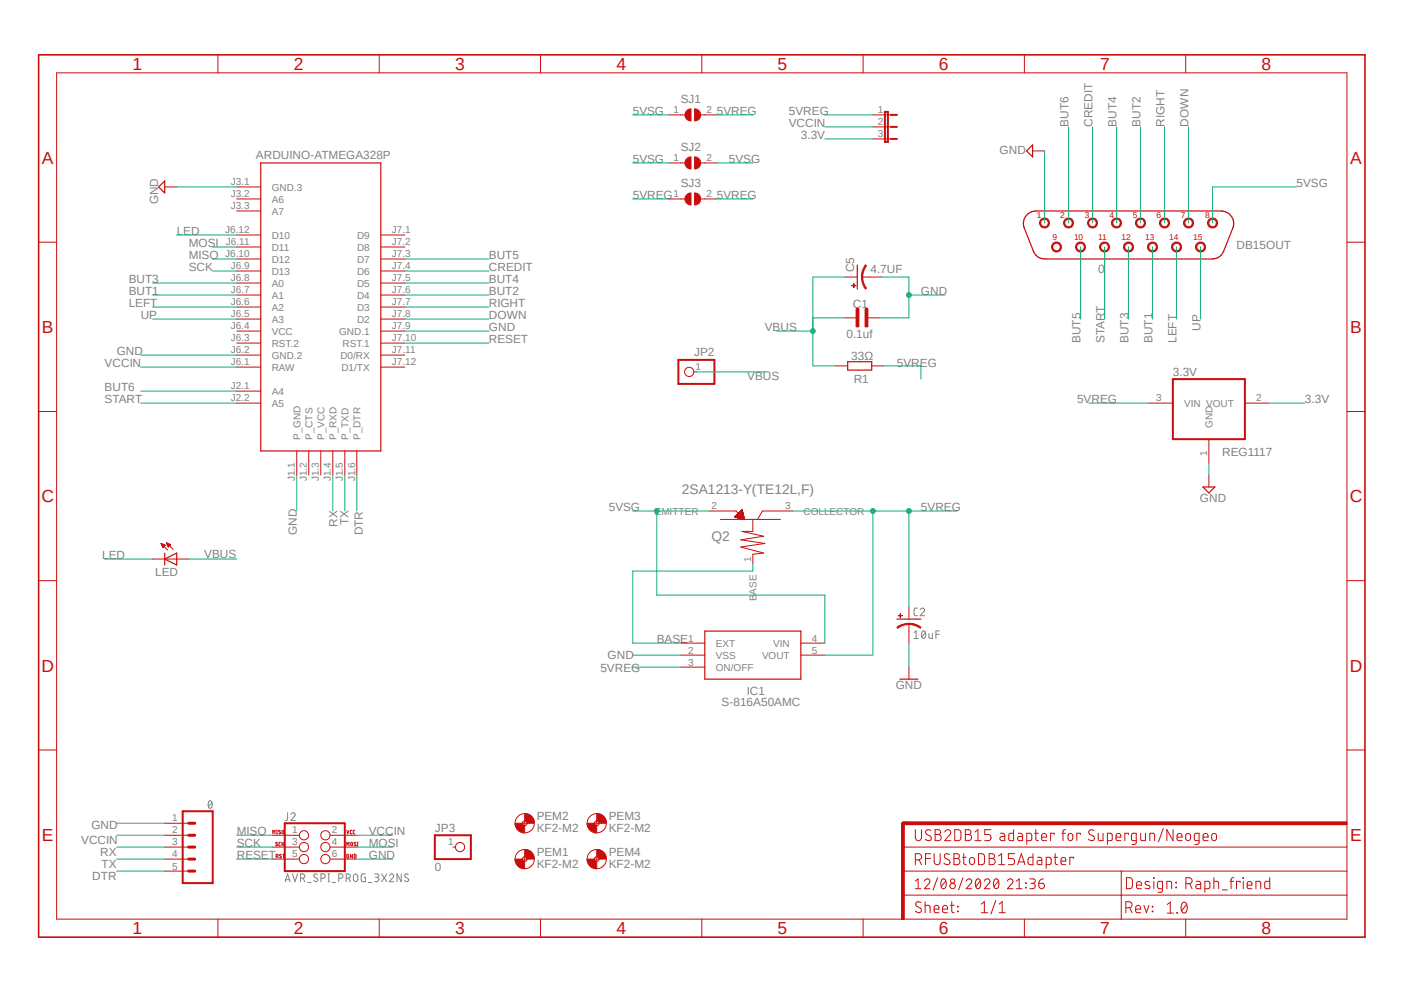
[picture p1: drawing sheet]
<svg xmlns="http://www.w3.org/2000/svg" width="297mm" height="210mm" viewBox="0 0 297 210" stroke-linecap="round" stroke-linejoin="round" font-family="sans-serif">
<path d="M7.9 11.3l281.2 187.3M289.1 11.3l-281.2 187.3" fill="none" stroke="#fff" stroke-width=".21"/>
<g fill="none" stroke="#808080" stroke-width=".21">
<path d="M193.4 133.8l.4-.4v1.6M193.4 135h.9M194.1 128.6l-.6 .1-.1 .2v1.1l.7 .2M194.6 128.9a.46 .46 0 0 1 .7-.3 .46 .46 0 0 1 .2 .7l-.9 .9h1M195.2 133.5l.2-.1a.93 .93 0 0 1 0 1.6 .98 .98 0 0 1-.2-1.5zM195.7 133.8l-.7 .9M196.5 134v.8l.3 .2h.4v-1M198 134.2h.7M198.7 133.4h-.7v1.6M44.3 169.4l.2-.1a1.02 1.02 0 0 1 0 1.7 1.02 1.02 0 0 1-.2-1.6zM44.8 169.7l-.7 .9M60.8 171.9v1.2a.38 .38 0 0 1-.5 .4"/>
<path d="M61.6 172.3a.44 .44 0 0 1 .6-.4 .44 .44 0 0 1 .1 .7l-.7 .9h.8M60.3 186.5l.5-1.7 .6 1.7M60.5 186.1h.8M61.9 184.8l.5 1.7 .5-1.7M63.6 185.8h.5a.47 .47 0 0 0 .4-.5 .47 .47 0 0 0-.4-.5h-.5v1.7M64.1 185.8l.4 .7M65.1 186.6h.7M67.1 185l-.1-.1a.38 .38 0 0 0-.6 .1 .38 .38 0 0 0 .1 .5l.6 .3a.37 .37 0 0 1 .1 .4 .37 .37 0 0 1-.3 .3l-.6-.3M67.9 185.8h.5a.47 .47 0 0 0 .4-.5 .47 .47 0 0 0-.4-.5h-.5v1.7M69.4 184.8h.3M69.4 186.5h.3M69.6 184.8v1.7"/>
<path d="M70.3 186.6h.7M71.7 185.8h.4a.47 .47 0 0 0 .5-.5 .47 .47 0 0 0-.5-.5h-.4v1.7M73.2 185.8h.5a.47 .47 0 0 0 .4-.5 .47 .47 0 0 0-.4-.5h-.5v1.7M73.7 185.8l.4 .7M75 184.9a.47 .47 0 0 1 .7 .4v.7a.47 .47 0 0 1-.5 .5 .47 .47 0 0 1-.4-.5v-.7zM77.3 184.8l-.7 .1-.2 .3 .1 1.1 .3 .2h.5v-1h-.3M77.9 186.6h.8M79.2 184.8l.8 .1 .2 .3-.2 .3h-.6M79.7 185.5a.47 .47 0 0 1 .5 .5 .47 .47 0 0 1-.5 .5h-.5M80.7 184.8l1.1 1.7M81.8 184.8l-1.1 1.7M82.4 185.2a.44 .44 0 0 1 .6-.4 .44 .44 0 0 1 .1 .7l-.7 1h.9"/>
<path d="M84.9 184.8v1.7l-.9-1.7v1.7M86.4 185l-.2-.1a.38 .38 0 0 0-.5 .1 .38 .38 0 0 0 .1 .5l.5 .3a.37 .37 0 0 1 .1 .4 .37 .37 0 0 1-.3 .3l-.5-.3"/>
</g>
<g fill="none" stroke="#c90d0c" stroke-width=".21">
<path d="M50.1 39.5h5.1M50.1 59.9h5.1M50.1 57.3h5.1M50.1 54.8h5.1M50.1 52.2h5.1M50.1 49.7h5.1M50.1 44.6h5.1M50.1 42.1h5.1M80.6 59.9h5M80.6 57.3h5M80.6 54.8h5M80.6 52.2h5"/>
<path d="M80.6 49.7h5M50.1 77.6h5.1M50.1 75.1h5.1M50.1 72.6h5.1M50.1 70h5.1M50.1 67.5h5.1M50.1 64.9h5.1M50.1 62.4h5.1M80.6 77.6h5M80.6 75.1h5M80.6 72.6h5M80.6 70h5"/>
<path d="M80.6 67.5h5M80.6 64.9h5M80.6 62.4h5M50.1 82.7h5.1M50.1 85.3h5.1M62.8 95.4v5.1M65.3 95.4v5.1M67.9 95.4v5.1M70.4 95.4v5.1M72.9 95.4v5.1M75.5 95.4v5.1"/>
</g>
<path d="M55.2 34.5h25.4v60.9h-25.4zM217.5 45.2l.7-.4 1-.2h39.2a2.65 2.65 0 0 1 2.4 3.6l-1.9 4.8a2.6 2.6 0 0 1-2.3 1.8h-35.2a2.63 2.63 0 0 1-2.8-1.8l-1.9-4.8a2.68 2.68 0 0 1 .8-3z" fill="none" stroke="#c90d0c" stroke-width=".25"/>
<path d="M248.2 51.4a1.07 1.07 0 0 1 1.6 .4 1.07 1.07 0 0 1-.7 1.5 1.07 1.07 0 0 1-1.3-1.1h.3a.81 .81 0 0 1 1.1-.7 .81 .81 0 0 1 .3 1.3 .81 .81 0 0 1-1.3-.2l-.1-.4h-.3z" fill-rule="evenodd" fill="#c90d0c"/>
<path d="M248.2 51.4a1.07 1.07 0 0 1 1.6 .4 1.07 1.07 0 0 1-.7 1.5 1.07 1.07 0 0 1-1.3-1.1h.3a.81 .81 0 0 1 1.1-.7 .81 .81 0 0 1 .3 1.3 .81 .81 0 0 1-1.3-.2l-.1-.4h-.3z" fill="none" stroke="#c90d0c" stroke-width=".21"/>
<path d="M253.3 51.4a1.07 1.07 0 0 1 1.6 .4 1.07 1.07 0 0 1-.7 1.5 1.07 1.07 0 0 1-1.3-1.1h.3a.81 .81 0 0 1 1-.7 .81 .81 0 0 1 .4 1.3 .81 .81 0 0 1-1.4-.2v-.4h-.3z" fill-rule="evenodd" fill="#c90d0c"/>
<path d="M253.3 51.4a1.07 1.07 0 0 1 1.6 .4 1.07 1.07 0 0 1-.7 1.5 1.07 1.07 0 0 1-1.3-1.1h.3a.81 .81 0 0 1 1-.7 .81 .81 0 0 1 .4 1.3 .81 .81 0 0 1-1.4-.2v-.4h-.3z" fill="none" stroke="#c90d0c" stroke-width=".21"/>
<path d="M243.1 51.4a1.07 1.07 0 0 1 1.7 .4 1.07 1.07 0 0 1-.8 1.5 1.07 1.07 0 0 1-1.3-1.1h.3a.81 .81 0 0 1 1.1-.7 .81 .81 0 0 1 .3 1.3 .81 .81 0 0 1-1.3-.2l-.1-.4h-.3z" fill-rule="evenodd" fill="#c90d0c"/>
<path d="M243.1 51.4a1.07 1.07 0 0 1 1.7 .4 1.07 1.07 0 0 1-.8 1.5 1.07 1.07 0 0 1-1.3-1.1h.3a.81 .81 0 0 1 1.1-.7 .81 .81 0 0 1 .3 1.3 .81 .81 0 0 1-1.3-.2l-.1-.4h-.3z" fill="none" stroke="#c90d0c" stroke-width=".21"/>
<path d="M238 51.4a1.07 1.07 0 0 1 1.7 .4 1.07 1.07 0 0 1-.7 1.5 1.07 1.07 0 0 1-1.3-1.1h.2a.81 .81 0 0 1 1.1-.7 .81 .81 0 0 1 .3 1.3 .81 .81 0 0 1-1.3-.2l-.1-.4h-.2z" fill-rule="evenodd" fill="#c90d0c"/>
<path d="M238 51.4a1.07 1.07 0 0 1 1.7 .4 1.07 1.07 0 0 1-.7 1.5 1.07 1.07 0 0 1-1.3-1.1h.2a.81 .81 0 0 1 1.1-.7 .81 .81 0 0 1 .3 1.3 .81 .81 0 0 1-1.3-.2l-.1-.4h-.2z" fill="none" stroke="#c90d0c" stroke-width=".21"/>
<path d="M233 51.4a1.07 1.07 0 0 1 1.6 .4 1.07 1.07 0 0 1-.7 1.5 1.07 1.07 0 0 1-1.3-1.1h.2a.81 .81 0 0 1 1.1-.7 .81 .81 0 0 1 .3 1.3 .81 .81 0 0 1-1.3-.2l-.1-.4h-.2z" fill-rule="evenodd" fill="#c90d0c"/>
<path d="M233 51.4a1.07 1.07 0 0 1 1.6 .4 1.07 1.07 0 0 1-.7 1.5 1.07 1.07 0 0 1-1.3-1.1h.2a.81 .81 0 0 1 1.1-.7 .81 .81 0 0 1 .3 1.3 .81 .81 0 0 1-1.3-.2l-.1-.4h-.2z" fill="none" stroke="#c90d0c" stroke-width=".21"/>
<path d="M227.9 51.4a1.07 1.07 0 0 1 1.6 .4 1.07 1.07 0 0 1-.7 1.5 1.07 1.07 0 0 1-1.3-1.1h.3a.81 .81 0 0 1 1-.7 .81 .81 0 0 1 .4 1.3 .81 .81 0 0 1-1.4-.2v-.4h-.3z" fill-rule="evenodd" fill="#c90d0c"/>
<path d="M227.9 51.4a1.07 1.07 0 0 1 1.6 .4 1.07 1.07 0 0 1-.7 1.5 1.07 1.07 0 0 1-1.3-1.1h.3a.81 .81 0 0 1 1-.7 .81 .81 0 0 1 .4 1.3 .81 .81 0 0 1-1.4-.2v-.4h-.3z" fill="none" stroke="#c90d0c" stroke-width=".21"/>
<path d="M222.8 51.4a1.07 1.07 0 0 1 1.6 .4 1.07 1.07 0 0 1-.7 1.5 1.07 1.07 0 0 1-1.3-1.1h.3a.81 .81 0 0 1 1.1-.7 .81 .81 0 0 1 .3 1.3 .81 .81 0 0 1-1.3-.2l-.1-.4h-.3z" fill-rule="evenodd" fill="#c90d0c"/>
<path d="M222.8 51.4a1.07 1.07 0 0 1 1.6 .4 1.07 1.07 0 0 1-.7 1.5 1.07 1.07 0 0 1-1.3-1.1h.3a.81 .81 0 0 1 1.1-.7 .81 .81 0 0 1 .3 1.3 .81 .81 0 0 1-1.3-.2l-.1-.4h-.3z" fill="none" stroke="#c90d0c" stroke-width=".21"/>
<path d="M220.3 46.4a1.07 1.07 0 0 1 1.6 .3 1.07 1.07 0 0 1-.7 1.5 1.07 1.07 0 0 1-1.3-1h.2a.81 .81 0 0 1 1.1-.8 .81 .81 0 0 1 .3 1.3 .81 .81 0 0 1-1.3-.2l-.1-.3h-.2z" fill-rule="evenodd" fill="#c90d0c"/>
<path d="M220.3 46.4a1.07 1.07 0 0 1 1.6 .3 1.07 1.07 0 0 1-.7 1.5 1.07 1.07 0 0 1-1.3-1h.2a.81 .81 0 0 1 1.1-.8 .81 .81 0 0 1 .3 1.3 .81 .81 0 0 1-1.3-.2l-.1-.3h-.2z" fill="none" stroke="#c90d0c" stroke-width=".21"/>
<path d="M225.3 46.4a1.07 1.07 0 0 1 1.7 .3 1.07 1.07 0 0 1-.7 1.5 1.07 1.07 0 0 1-1.3-1h.2a.81 .81 0 0 1 1.1-.8 .81 .81 0 0 1 .3 1.3 .81 .81 0 0 1-1.3-.2l-.1-.3h-.2z" fill-rule="evenodd" fill="#c90d0c"/>
<path d="M225.3 46.4a1.07 1.07 0 0 1 1.7 .3 1.07 1.07 0 0 1-.7 1.5 1.07 1.07 0 0 1-1.3-1h.2a.81 .81 0 0 1 1.1-.8 .81 .81 0 0 1 .3 1.3 .81 .81 0 0 1-1.3-.2l-.1-.3h-.2z" fill="none" stroke="#c90d0c" stroke-width=".21"/>
<path d="M230.4 46.4a1.07 1.07 0 0 1 1.7 .3 1.07 1.07 0 0 1-.8 1.5 1.07 1.07 0 0 1-1.3-1h.3a.81 .81 0 0 1 1.1-.8 .81 .81 0 0 1 .3 1.3 .81 .81 0 0 1-1.3-.2l-.1-.3h-.3z" fill-rule="evenodd" fill="#c90d0c"/>
<path d="M230.4 46.4a1.07 1.07 0 0 1 1.7 .3 1.07 1.07 0 0 1-.8 1.5 1.07 1.07 0 0 1-1.3-1h.3a.81 .81 0 0 1 1.1-.8 .81 .81 0 0 1 .3 1.3 .81 .81 0 0 1-1.3-.2l-.1-.3h-.3z" fill="none" stroke="#c90d0c" stroke-width=".21"/>
<path d="M235.5 46.4a1.07 1.07 0 0 1 1.6 .3 1.07 1.07 0 0 1-.7 1.5 1.07 1.07 0 0 1-1.3-1h.3a.81 .81 0 0 1 1.1-.8 .81 .81 0 0 1 .3 1.3 .81 .81 0 0 1-1.3-.2l-.1-.3h-.3z" fill-rule="evenodd" fill="#c90d0c"/>
<path d="M235.5 46.4a1.07 1.07 0 0 1 1.6 .3 1.07 1.07 0 0 1-.7 1.5 1.07 1.07 0 0 1-1.3-1h.3a.81 .81 0 0 1 1.1-.8 .81 .81 0 0 1 .3 1.3 .81 .81 0 0 1-1.3-.2l-.1-.3h-.3z" fill="none" stroke="#c90d0c" stroke-width=".21"/>
<path d="M240.6 46.4a1.07 1.07 0 0 1 1.6 .3 1.07 1.07 0 0 1-.7 1.5 1.07 1.07 0 0 1-1.3-1h.3a.81 .81 0 0 1 1-.8 .81 .81 0 0 1 .4 1.3 .81 .81 0 0 1-1.4-.2v-.3h-.3z" fill-rule="evenodd" fill="#c90d0c"/>
<path d="M240.6 46.4a1.07 1.07 0 0 1 1.6 .3 1.07 1.07 0 0 1-.7 1.5 1.07 1.07 0 0 1-1.3-1h.3a.81 .81 0 0 1 1-.8 .81 .81 0 0 1 .4 1.3 .81 .81 0 0 1-1.4-.2v-.3h-.3z" fill="none" stroke="#c90d0c" stroke-width=".21"/>
<path d="M245.7 46.4a1.07 1.07 0 0 1 1.6 .3 1.07 1.07 0 0 1-.7 1.5 1.07 1.07 0 0 1-1.3-1h.2a.81 .81 0 0 1 1.1-.8 .81 .81 0 0 1 .3 1.3 .81 .81 0 0 1-1.3-.2l-.1-.3h-.2z" fill-rule="evenodd" fill="#c90d0c"/>
<path d="M245.7 46.4a1.07 1.07 0 0 1 1.6 .3 1.07 1.07 0 0 1-.7 1.5 1.07 1.07 0 0 1-1.3-1h.2a.81 .81 0 0 1 1.1-.8 .81 .81 0 0 1 .3 1.3 .81 .81 0 0 1-1.3-.2l-.1-.3h-.2z" fill="none" stroke="#c90d0c" stroke-width=".21"/>
<path d="M250.7 46.4a1.07 1.07 0 0 1 1.7 .3 1.07 1.07 0 0 1-.7 1.5 1.07 1.07 0 0 1-1.3-1h.2a.81 .81 0 0 1 1.1-.8 .81 .81 0 0 1 .3 1.3 .81 .81 0 0 1-1.3-.2l-.1-.3h-.2z" fill-rule="evenodd" fill="#c90d0c"/>
<path d="M250.7 46.4a1.07 1.07 0 0 1 1.7 .3 1.07 1.07 0 0 1-.7 1.5 1.07 1.07 0 0 1-1.3-1h.2a.81 .81 0 0 1 1.1-.8 .81 .81 0 0 1 .3 1.3 .81 .81 0 0 1-1.3-.2l-.1-.3h-.2z" fill="none" stroke="#c90d0c" stroke-width=".21"/>
<path d="M255.8 46.4a1.07 1.07 0 0 1 1.6 .2 1.07 1.07 0 0 1-.6 1.6 1.07 1.07 0 0 1-1.4-1h.3a.81 .81 0 0 1 1.1-.8 .81 .81 0 0 1 .3 1.3 .81 .81 0 0 1-1.3-.2l-.1-.3h-.3z" fill-rule="evenodd" fill="#c90d0c"/>
<path d="M34.8 39.5h2.6M218.4 31.9h2.6M255.8 46.4a1.07 1.07 0 0 1 1.6 .2 1.07 1.07 0 0 1-.6 1.6 1.07 1.07 0 0 1-1.4-1h.3a.81 .81 0 0 1 1.1-.8 .81 .81 0 0 1 .3 1.3 .81 .81 0 0 1-1.3-.2l-.1-.3h-.3zM243 85.3h5.1M255.7 92.9v5M263.4 85.3h5M255.7 100.5v2.5" fill="none" stroke="#c90d0c" stroke-width=".21"/>
<path d="M248.1 80.2h15.3v12.7h-15.3z" fill="none" stroke="#c90d0c" stroke-width=".42"/>
<path d="M34.8 38.3v2.5l-1.2-1.3zM218.4 30.6v2.6l-1.2-1.3zM254.5 103h2.5l-1.3 1.3z" fill="none" stroke="#c90d0c" stroke-width=".25"/>
<path d="M190.7 174.1h.6v20.3h-.6z" fill-rule="evenodd" fill="#c90d0c"/>
<path d="M190.7 174.1h.6v20.3h-.6z" fill="none" stroke="#c90d0c" stroke-width=".21"/>
<path d="M191 173.8h93.9v.6h-93.9z" fill-rule="evenodd" fill="#c90d0c"/>
<g fill="none" stroke="#c90d0c" stroke-width=".21">
<path d="M12 15.4h272.9v179h-272.9zM46.1 11.6v3.8M80.2 11.6v3.8M114.3 11.6v3.8M148.5 11.6v3.8M182.6 11.6v3.8M216.7 11.6v3.8M250.8 11.6v3.8M184.7 29.4h3.8M184.7 26.8h3.8M184.7 24.3h3.8M8.2 51.2h3.8"/>
<path d="M284.9 51.2h3.9M176.8 77.4h2.5M178.6 67.2h2.5M183.6 67.2h2.6M184.4 77.4h2.5M8.2 87h3.8M284.9 87h3.9M8.2 122.8h3.8M284.9 122.8h3.9M8.2 158.6h3.8M284.9 158.6h3.9M34.8 179.2h5.1"/>
<path d="M34.8 174.1h5.1M34.8 176.7h5.1M57.7 179.2h5.6M57.7 176.7h5.6M57.7 176.4v-.8l.3 .4 .2-.4v.8M58.5 176.4h.2M58.5 175.6h.2M58.6 175.6v.8M58.7 178.2l-.2-.1-.2 .2 .4 .3v.2h-.4M59.3 175.7l-.2-.1-.1 .2 .4 .5-.4-.1M59.4 178.1l-.4 .2 .1 .5 .3 .1M59.6 178.1v.8"/>
<path d="M59.7 175.7h.3l-.1 .6h-.2zM59.8 178.4l.3 .5M60.1 178.1l-.5 .5M69.8 179.2h5.7M69.8 176.7h5.7M73.4 178.9v-.8l.2 .5 .2-.5v.8M73.4 175.6l.2 .8 .2-.8M74.3 178.2h.2v.7l-.2-.1zM74.5 175.6l-.4 .2v.5l.4 .1M75.1 175.6l-.4 .2 .1 .5 .3 .1M75.3 178.2l-.2-.1-.2 .2 .4 .5h-.4M75.6 178.9h.1"/>
<path d="M75.6 178.1h.1M75.6 178.1v.8M95.8 179.2h.6M191 173.8h93.9v.6h-93.9zM191 179.2h93.9M193.6 175.5v1.7a.66 .66 0 0 0 .7 .6 .66 .66 0 0 0 .6-.6v-1.7M196.9 175.7a.62 .62 0 0 0-.7-.2 .62 .62 0 0 0-.4 .5l.2 .4 .8 .4a.54 .54 0 0 1 .1 .8 .54 .54 0 0 1-.7 .2l-.5-.3M197.8 175.5h.7a.51 .51 0 0 1 .5 .5 .51 .51 0 0 1-.5 .5 .66 .66 0 0 1 .6 .6 .66 .66 0 0 1-.6 .7h-.7zM197.8 176.5h.7M199.9 176a.63 .63 0 0 1 .8-.5 .63 .63 0 0 1 .3 1l-1.1 1.3h1.2M202 175.5h.6a.59 .59 0 0 1 .7 .6v1.1a.59 .59 0 0 1-.7 .6h-.6zM204.2 175.5h.7a.51 .51 0 0 1 .5 .5 .51 .51 0 0 1-.5 .5 .66 .66 0 0 1 .6 .6 .66 .66 0 0 1-.6 .7h-.7z"/>
<path d="M204.2 176.5h.7M206.2 177.8h1.3M206.2 176l.7-.5v2.3M209.6 175.5h-1.3v1h.8a.66 .66 0 0 1 .5 .6 .66 .66 0 0 1-.5 .7h-.8M211.6 176.2h.6l.3 .2 .1 1.4h-.6a.45 .45 0 0 1-.5-.3 .45 .45 0 0 1 .3-.5l.8-.1M214.4 175.5v2.3h-.8a1.36 1.36 0 0 1-.2-1.4l.4-.2h.6M215.4 176.2l.7 .1 .2 .4v1.1h-.6a.45 .45 0 0 1-.4-.4 .45 .45 0 0 1 .4-.5h.6M217.2 177.8h.7l.3-.2v-1.2l-.3-.2h-.7v2.4M218.9 176.2h.8M219.1 175.5v1.9a.43 .43 0 0 0 .6 .4M220.3 177h1.1a.55 .55 0 0 0-.4-.7 .55 .55 0 0 0-.7 .5l.1 .8 .3 .2h.7M223 176.5v-.3h-.8v1.6"/>
<path d="M224.6 176.2h.8M225.4 175.5a.38 .38 0 0 0-.5 .4v1.9M226.1 176.4a.53 .53 0 0 1 .6-.1 .53 .53 0 0 1 .2 .5v.5a.51 .51 0 0 1-.5 .5 .51 .51 0 0 1-.5-.5zM228.6 176.5v-.3h-.8v1.6M231.4 175.7a.62 .62 0 0 0-.7-.2 .62 .62 0 0 0-.4 .5l.2 .4 .8 .4a.54 .54 0 0 1 .1 .8 .54 .54 0 0 1-.7 .2l-.4-.3M232.3 176.2l.1 1.4 .3 .2h.6v-1.6M234.3 177.8h.8a1.36 1.36 0 0 0 .1-1.4l-.3-.2h-.6v2.4M236.1 177h1a.54 .54 0 0 0-.3-.7 .54 .54 0 0 0-.7 .5v.8l.4 .2h.6M238.7 176.5v-.3h-.7v1.6M240.4 177.8h-.9a1.36 1.36 0 0 1-.1-1.4l.3-.2h.7l-.1 2.2-.3 .2h-.5M241.3 176.2v1.4l.4 .2h.6v-1.6M243.2 177.8v-1.6h.7l.3 .2 .1 1.4"/>
<path d="M246.1 175.2l-1 2.9M248.2 175.5v2.3l-1.4-2.3v2.3M249 177h1.1a.55 .55 0 0 0-.4-.7 .55 .55 0 0 0-.7 .5v.8l.4 .2h.7M250.9 176.5a.52 .52 0 0 1 .6-.2 .52 .52 0 0 1 .3 .5v.5a.51 .51 0 0 1-.5 .5 .51 .51 0 0 1-.5-.5zM253.7 177.8h-.9a1.36 1.36 0 0 1-.1-1.4l.3-.2h.7l-.1 2.2-.3 .2h-.5M254.5 177h1.1a.55 .55 0 0 0-.4-.7 .55 .55 0 0 0-.7 .5l.1 .8 .3 .2h.7M256.5 176.4a.53 .53 0 0 1 .6-.1 .53 .53 0 0 1 .2 .5v.5a.51 .51 0 0 1-.5 .5 .51 .51 0 0 1-.5-.5zM34.8 184.2h5.1M34.8 181.7h5.1M46.1 194.4v3.8M57.7 181.7h5.6M58.4 181.1h.2"/>
<path d="M58.6 181.1l.2-.3-.4-.1v.7M58.7 181.1l.1 .3M59.5 180.8l-.2-.1-.2 .1 .4 .6-.4-.1M59.8 180.7h.4M60 180.7v.7M69.8 181.7h5.7M73.7 180.7l-.3 .1v.6h.3v-.4h-.1M74.5 180.7v.7l-.4-.7v.7M74.9 180.7l.4 .1v.5l-.2 .1h-.2zM80.2 194.4v3.8M114.3 194.4v3.8M148.5 194.4v3.8"/>
<path d="M182.6 194.4v3.8M191 189.3h93.9M191 184.2h93.9M193.6 181.9h.7a.66 .66 0 0 0 .7-.7 .66 .66 0 0 0-.7-.6h-.7v2.3M193.6 186.4l.6-.5v2.1M193.6 188h1.2M194.4 181.9l.5 1M194.8 190.9l-.3-.1a.54 .54 0 0 0-.7 .1 .54 .54 0 0 0 .2 .8l.7 .4a.57 .57 0 0 1 0 .8 .57 .57 0 0 1-.8 0l-.3-.2M195.5 186.4a.59 .59 0 0 1 .9-.5 .59 .59 0 0 1 .2 .9l-1.1 1.2h1.2M195.7 191.5h.7l.3 .2 .1 1.3M195.7 190.7v2.3M195.8 181.6h1"/>
<path d="M196.8 180.6h-1v2.3M197.6 192.3h1a.54 .54 0 0 0-.3-.8 .54 .54 0 0 0-.7 .5v.7l.2 .3h.8M197.6 180.6v1.6a.64 .64 0 0 0 .6 .7 .64 .64 0 0 0 .7-.7v-1.6M198.3 185.6l-.9 2.6M199.3 186l.3-.1a1.2 1.2 0 0 1 0 2.1l-.2-.1a1.43 1.43 0 0 1-.1-1.9zM199.4 192.3h1a.56 .56 0 0 0-.3-.8 .56 .56 0 0 0-.7 .5v.7l.2 .3h.8M200.1 186.4l-1 1.1M200.9 180.7l-.3-.1a.54 .54 0 0 0-.8 .2 .54 .54 0 0 0 .2 .7l.7 .4a.6 .6 0 0 1 .1 .9 .6 .6 0 0 1-.9 0l-.2-.3M201 191.5h.8M201.3 190.7v2a.38 .38 0 0 0 .5 .3M201.8 180.6h.6a.51 .51 0 0 1 .6 .5 .51 .51 0 0 1-.6 .5 .66 .66 0 0 1 .7 .6 .66 .66 0 0 1-.7 .7h-.6zM201.8 181.6h.6"/>
<path d="M202.6 191.7l.1 .1zM202.6 192.7l.1 .1zM203.6 181.3h.8M203.7 185.6l-.9 2.6M203.9 180.6v1.9l.2 .3 .3 .1M204.4 186.4a.59 .59 0 0 1 .8-.5 .59 .59 0 0 1 .2 .9l-1 1.2h1.2M205.3 181.4a.54 .54 0 0 1 .9 .5v.5a.53 .53 0 0 1-.6 .5 .53 .53 0 0 1-.5-.5v-.8zM206.6 186l.5-.1a1.55 1.55 0 0 1 0 2l-.2 .1a1.33 1.33 0 0 1-.3-2zM207 180.6h.6a.59 .59 0 0 1 .7 .6v1a.59 .59 0 0 1-.7 .7h-.6zM207.3 186.4l-.9 1.1M207.6 193h1.3M207.6 191.2l.6-.5v2.3"/>
<path d="M208.2 186.4a.58 .58 0 0 1 .9-.5 .58 .58 0 0 1 .1 .9l-1 1.2h1.2M209.3 180.6h.6a.51 .51 0 0 1 .5 .5 .51 .51 0 0 1-.5 .5 .66 .66 0 0 1 .6 .6 .66 .66 0 0 1-.6 .7h-.6zM209.3 181.6h.6M210.4 186l.5-.1a1.43 1.43 0 0 1 0 2l-.2 .1a1.25 1.25 0 0 1-.3-2zM210.7 190.5l-1.1 2.8M211.2 186.4l-.9 1.1M211.2 182.9h1.4M211.2 181.1l.7-.5v2.3M211.4 193h1.3M211.4 191.2l.6-.5v2.3M213.1 186.4a.59 .59 0 0 1 .8-.5 .59 .59 0 0 1 .2 .9l-1 1.2h1.2M214.6 180.6h-1.3v1h.8a.68 .68 0 0 1 .5 .6 .68 .68 0 0 1-.5 .7h-.8"/>
<path d="M215 188h1.2M215 186.4l.6-.5v2.1M215.3 182.9l.8-2.3 .7 2.3M215.5 182.3h1.2M216.7 194.4v3.8M217 186.7l.1 .2zM217 187.7l.1 .1zM217.8 185.9h.8a.47 .47 0 0 1 .4 .5 .47 .47 0 0 1-.4 .4h-.5M218.4 186.8a.57 .57 0 0 1 .6 .6 .57 .57 0 0 1-.6 .6h-.6M218.5 180.6v2.3l-.8-.1-.2-.3 .1-1 .3-.2h.6M219.5 181.3l.7 .1 .2 .3v1.2h-.6a.45 .45 0 0 1-.4-.5 .45 .45 0 0 1 .4-.4h.6M219.8 186.8h.7a.59 .59 0 0 1 .4 .7 .59 .59 0 0 1-.6 .5 .59 .59 0 0 1-.5-.6z"/>
<path d="M220.7 185.9a.94 .94 0 0 0-.9 .9M221.3 182.9l.9-.1 .1-.1 .1-1-.2-.3-.9-.1v2.3M223 181.3h.7M223.2 180.6v1.9l.2 .3 .3 .1M224.5 182.1h1a.54 .54 0 0 0-.4-.7 .54 .54 0 0 0-.6 .5v.8l.3 .2h.7M227.1 181.6v-.3h-.8v1.6M237.2 184.2v10.3M238.2 192h.6a.64 .64 0 0 0 .7-.7 .64 .64 0 0 0-.7-.6h-.6v2.3M238.3 185.6h.6a.59 .59 0 0 1 .7 .7v1a.59 .59 0 0 1-.7 .7h-.6zM239 192l.5 1M240.2 192.3h1.1a.56 .56 0 0 0-.3-.8 .56 .56 0 0 0-.8 .5v.7l.3 .3h.8M240.4 187.2h1.1a.55 .55 0 0 0-.4-.8 .55 .55 0 0 0-.7 .5v.7l.2 .3 .9 .1"/>
<path d="M242 191.5l.5 1.5 .5-1.5M243.2 186.5a.55 .55 0 0 0-1 .3l.2 .3 .8 .3v.4a.8 .8 0 0 1-1 0M243.8 192.7l.1 .1zM243.8 191.7l.1 .1zM244 185.6l.1 .2zM244.1 186.4v1.6M245.9 188l-.8-.1-.2-.2v-.9l.2-.4h.8v1.9l-.2 .4h-.7M246.8 188v-1.6h.7l.3 .2 .1 1.4M246.9 191.3l.7-.5v2.3M246.9 193.1h1.3M248.8 187.6l.1 .1zM248.8 186.6l.1 .1z"/>
<path d="M249 193l.1 .1zM250.1 191a.46 .46 0 0 1 .9 .1 1.54 1.54 0 0 1-.3 2h-.4a1.59 1.59 0 0 1-.2-2.1zM250.8 194.4v3.8M250.9 186.9h.6a.64 .64 0 0 0 .7-.6 .64 .64 0 0 0-.7-.7h-.6v2.4M251 191.3l-1 1.3M251.7 186.9l.5 1.1M253.1 186.4h.7l.2 .4v1.2h-.6a.45 .45 0 0 1-.5-.5 .45 .45 0 0 1 .5-.4h.6M254.9 188h.7l.3-.3v-.9l-.2-.4h-.8v2.3M256.8 186.4h.6l.4 .2v1.4M256.8 185.6v2.4M258.6 188.2h1M260.2 186.4h.8"/>
<path d="M261 185.6a.43 .43 0 0 0-.6 .4v2M262.3 186.6v-.2h-.7v1.6M262.9 185.6l.2 .2zM263 186.4v1.6M263.8 187.2h1a.54 .54 0 0 0-.3-.8 .54 .54 0 0 0-.7 .5v.7l.2 .3 .8 .1M265.7 188v-1.6h.8l.2 .2v1.4M268.6 185.6v2.4l-.8-.1-.3-.3 .1-1 .3-.2h.7"/>
<circle cx="64.3" cy="179.2" r=".98"/>
<circle cx="64.3" cy="176.7" r=".98"/>
<circle cx="68.8" cy="176.7" r=".98"/>
<circle cx="68.8" cy="179.2" r=".98"/>
<circle cx="97.3" cy="179.2" r=".98"/>
<circle cx="64.3" cy="181.7" r=".98"/>
<circle cx="68.8" cy="181.7" r=".98"/>
<circle cx="201.5" cy="186.3" r=".46"/>
<circle cx="201.5" cy="187.4" r=".58"/>
</g>
<path d="M39.9 174.1h1.3M39.9 179.2h1.3M39.9 176.7h1.3M192.3 174.1h-1.3v1.3M39.9 184.2h1.3M39.9 181.7h1.3" fill="none" stroke="#c90d0c" stroke-width=".64"/>
<path d="M8.2 11.6h280.6v186.6h-280.6z" fill="none" stroke="#c90d0c" stroke-width=".34"/>
<path d="M187.2 23.7h.6v6.3h-.6zM188.5 29.4h1.2M188.5 26.8h1.2M188.5 24.3h1.2M38.7 171.6h6.3v15.2h-6.3zM60.2 174.1h12.7v10.1h-12.7zM92 176.7h7.6v5h-7.6z" fill="none" stroke="#c90d0c" stroke-width=".42"/>
<path d="M179.3 76.5h5.1v1.8h-5.1z" fill="none" stroke="#c90d0c" stroke-width=".25"/>
<path d="M181.1 65.3h.6v3.8h-.6z" fill-rule="evenodd" fill="#c90d0c"/>
<path d="M181.1 65.3h.6v3.8h-.6z" fill="none" stroke="#c90d0c" stroke-width=".21"/>
<path d="M183 65.3h.6v3.8h-.6z" fill-rule="evenodd" fill="#c90d0c"/>
<g fill="none" stroke="#c90d0c" stroke-width=".21">
<path d="M146.8 78.7h.5M183 65.3h.6v3.8h-.6z"/>
<circle cx="145.8" cy="78.7" r=".98"/>
</g>
<path d="M143.5 76.1h7.6v5.1h-7.6z" fill="none" stroke="#c90d0c" stroke-width=".42"/>
<path d="M146.9 23a1.27 1.27 0 0 1 1.3 1.3 1.27 1.27 0 0 1-1.3 1.3z" fill-rule="evenodd" fill="#c90d0c"/>
<path d="M146.9 23a1.27 1.27 0 0 1 1.3 1.3 1.27 1.27 0 0 1-1.3 1.3z" fill="none" stroke="#c90d0c" stroke-width=".21"/>
<path d="M145.3 23.4l.3-.2 .6-.2v2.6a1.25 1.25 0 0 1-1.2-.8 1.25 1.25 0 0 1 .3-1.4z" fill-rule="evenodd" fill="#c90d0c"/>
<path d="M141.5 24.3h3.4M145.3 23.4l.3-.2 .6-.2v2.6a1.25 1.25 0 0 1-1.2-.8 1.25 1.25 0 0 1 .3-1.4zM148.2 24.3h3.4" fill="none" stroke="#c90d0c" stroke-width=".21"/>
<path d="M146.9 33.2a1.27 1.27 0 0 1 1.3 1.3 1.27 1.27 0 0 1-1.3 1.2z" fill-rule="evenodd" fill="#c90d0c"/>
<path d="M146.9 33.2a1.27 1.27 0 0 1 1.3 1.3 1.27 1.27 0 0 1-1.3 1.2z" fill="none" stroke="#c90d0c" stroke-width=".21"/>
<path d="M145.3 33.6l.3-.3 .6-.1v2.5a1.25 1.25 0 0 1-1.2-.7 1.25 1.25 0 0 1 .3-1.4z" fill-rule="evenodd" fill="#c90d0c"/>
<path d="M141.5 34.5h3.4M145.3 33.6l.3-.3 .6-.1v2.5a1.25 1.25 0 0 1-1.2-.7 1.25 1.25 0 0 1 .3-1.4zM148.2 34.5h3.4" fill="none" stroke="#c90d0c" stroke-width=".21"/>
<path d="M146.9 40.8a1.27 1.27 0 0 1 1.3 1.3 1.27 1.27 0 0 1-1.3 1.2z" fill-rule="evenodd" fill="#c90d0c"/>
<path d="M146.9 40.8a1.27 1.27 0 0 1 1.3 1.3 1.27 1.27 0 0 1-1.3 1.2z" fill="none" stroke="#c90d0c" stroke-width=".21"/>
<path d="M145.3 41.2l.3-.3 .6-.1v2.5a1.25 1.25 0 0 1-1.2-.7 1.25 1.25 0 0 1 .3-1.4z" fill-rule="evenodd" fill="#c90d0c"/>
<g fill="none" stroke="#c90d0c" stroke-width=".21">
<path d="M141.5 42.1h3.4M145.3 41.2l.3-.3 .6-.1v2.5a1.25 1.25 0 0 1-1.2-.7 1.25 1.25 0 0 1 .3-1.4zM148.2 42.1h3.4M150.1 108.1h5.6l1.8 1.8M152.4 109.9h12.7M155.4 109.3h2M155.5 109.3h1.9M155.6 109.2h1.7M155.7 109.4h1.7M155.7 109.1h1.6M155.8 109h1.5M155.8 109.5h1.6"/>
<path d="M155.9 108.9h1.3M156 108.8h1.2M156 109.5h1.4M156.1 108.7h1.1M156.2 108.6h1M156.2 109.6h1.2M156.3 108.5h.8M156.4 108.4h.7M156.5 108.3h.6M156.5 109.6h.9M156.5 108.2h.6M156.6 108.2h.5"/>
<path d="M156.7 108.1h.4M156.7 109.7h.7M156.8 108h.2M156.8 109.7h.6M156.8 107.9h.2M157 107.8l.5 2.1-2.1-.6M157 107.8l-1.6 1.5M157 107.8l-.1 .1M157.1 109.8h.4M159.3 109.9v2.5h-2.3l4.5 1-4.8 .8 5.1 .7-5.1 .8 4.8 1.3-2.2 .2v2.1M167.6 108.1h-6.3l-1 1.8M144 136h5.1"/>
<path d="M144 138.6h5.1M169.4 136h5.1M169.4 138.6h5.1M192.3 132v1.5M144 141.1h5.1M192.3 141.1v2.5"/>
</g>
<path d="M149.1 133.5h20.3v10.1h-20.3zM189.7 130.9h5.1M190.4 143.6h3.8" fill="none" stroke="#c90d0c" stroke-width=".25"/>
<path d="M192.3 131.8a3.6 3.6 0 0 1 2.5 .9l-.1 .2a4.1 4.1 0 0 0-2.4-.8z" fill-rule="evenodd" fill="#c90d0c"/>
<path d="M192.3 131.8a3.6 3.6 0 0 1 2.5 .9l-.1 .2a4.1 4.1 0 0 0-2.4-.8z" fill="none" stroke="#c90d0c" stroke-width=".21"/>
<path d="M189.7 132.7a4 4 0 0 1 2.6-.9v.3a4.1 4.1 0 0 0-2.4 .8z" fill-rule="evenodd" fill="#c90d0c"/>
<path d="M189.7 132.7a4 4 0 0 1 2.6-.9v.3a4.1 4.1 0 0 0-2.4 .8z" fill="none" stroke="#c90d0c" stroke-width=".21"/>
<path d="M190 130.2l.9 .1z" fill-rule="evenodd" fill="#c90d0c"/>
<path d="M190 130.2l.9 .1z" fill="none" stroke="#c90d0c" stroke-width=".21"/>
<path d="M190.4 129.8l.1 .8z" fill-rule="evenodd" fill="#c90d0c"/>
<g fill="none" stroke="#c90d0c" stroke-width=".21">
<path d="M32.3 118.2h7.6M34.1 114.9l1.4 1.4M34.1 115h.1M34.1 114.9l.9 .4M34.1 114.9l.4 .9 .5-.5M34.1 115.1h.2M34.2 115.1h.3M34.2 115.2h.6M34.2 115.3h.8M34.3 115.4h.6M34.3 115.5h.5M34.4 115.7h.2"/>
<path d="M34.4 115.6h.3M34.4 115.8h.1M35.2 114.8l1.4 1.4M35.2 114.8l.9 .4-.5 .5zM35.3 114.9h.1M35.3 115.1h.5M35.3 115h.3M35.3 115.1h.7M35.4 115.2h.7M35.4 115.3h.6M35.5 115.4h.4M35.5 115.5h.3"/>
<path d="M35.6 115.6h.1M35.6 115.7h.1M190.4 129.8l.1 .8zM192.3 128.4v2.5M192.3 133.5v2.5"/>
</g>
<path d="M34.8 118.2l2.6-1.2v2.5zM34.8 117v2.5" fill="none" stroke="#c90d0c" stroke-width=".25"/>
<path d="M111 179.7a1.99 1.99 0 0 1 2 2h-1.5l-.1-.3-.4-.2z" fill-rule="evenodd" fill="#c90d0c"/>
<path d="M111 179.7a1.99 1.99 0 0 1 2 2h-1.5l-.1-.3-.4-.2z" fill="none" stroke="#c90d0c" stroke-width=".21"/>
<path d="M109 181.7h1.5l.2 .4 .3 .1v1.5a1.97 1.97 0 0 1-2-2z" fill-rule="evenodd" fill="#c90d0c"/>
<g fill="none" stroke="#c90d0c" stroke-width=".21">
<path d="M109 181.7h1.5l.2 .4 .3 .1v1.5a1.97 1.97 0 0 1-2-2zM110.5 181.7h1M111 181.2v1"/>
<circle cx="111" cy="181.7" r="2.04"/>
<circle cx="111" cy="181.7" r=".51"/>
</g>
<path d="M111 172.1a1.92 1.92 0 0 1 2 2h-1.5a.45 .45 0 0 0-.5-.5z" fill-rule="evenodd" fill="#c90d0c"/>
<path d="M111 172.1a1.92 1.92 0 0 1 2 2h-1.5a.45 .45 0 0 0-.5-.5z" fill="none" stroke="#c90d0c" stroke-width=".21"/>
<path d="M109 174.1h1.5l.2 .4 .3 .1v1.5a2.05 2.05 0 0 1-2-2z" fill-rule="evenodd" fill="#c90d0c"/>
<g fill="none" stroke="#c90d0c" stroke-width=".21">
<path d="M109 174.1h1.5l.2 .4 .3 .1v1.5a2.05 2.05 0 0 1-2-2zM110.5 174.1h1M111 173.6v1"/>
<circle cx="111" cy="174.1" r="2.04"/>
<circle cx="111" cy="174.1" r=".51"/>
</g>
<path d="M126.2 172.1a1.92 1.92 0 0 1 2.1 2h-1.6a.45 .45 0 0 0-.5-.5z" fill-rule="evenodd" fill="#c90d0c"/>
<path d="M126.2 172.1a1.92 1.92 0 0 1 2.1 2h-1.6a.45 .45 0 0 0-.5-.5z" fill="none" stroke="#c90d0c" stroke-width=".21"/>
<path d="M124.2 174.1h1.5l.2 .4 .3 .1v1.5a2.05 2.05 0 0 1-2-2z" fill-rule="evenodd" fill="#c90d0c"/>
<g fill="none" stroke="#c90d0c" stroke-width=".21">
<path d="M124.2 174.1h1.5l.2 .4 .3 .1v1.5a2.05 2.05 0 0 1-2-2zM125.7 174.1h1M126.2 173.6v1"/>
<circle cx="126.2" cy="174.1" r="2.04"/>
<circle cx="126.2" cy="174.1" r=".51"/>
</g>
<path d="M126.2 179.7a1.99 1.99 0 0 1 2.1 2h-1.6l-.1-.3-.4-.2z" fill-rule="evenodd" fill="#c90d0c"/>
<path d="M126.2 179.7a1.99 1.99 0 0 1 2.1 2h-1.6l-.1-.3-.4-.2z" fill="none" stroke="#c90d0c" stroke-width=".21"/>
<path d="M124.2 181.7h1.5l.2 .4 .3 .1v1.5a1.97 1.97 0 0 1-2-2z" fill-rule="evenodd" fill="#c90d0c"/>
<g fill="none" stroke="#c90d0c" stroke-width=".21">
<path d="M182.4 58.6h1.5M124.2 181.7h1.5l.2 .4 .3 .1v1.5a1.97 1.97 0 0 1-2-2zM125.7 181.7h1M126.2 181.2v1"/>
<circle cx="126.2" cy="181.7" r="2.04"/>
<circle cx="126.2" cy="181.7" r=".51"/>
</g>
<path d="M181.4 56v5.1" fill="none" stroke="#c90d0c" stroke-width=".25"/>
<path d="M183.1 56l.2 .2a4.1 4.1 0 0 0-.8 2.4h-.3a3.8 3.8 0 0 1 .9-2.6z" fill-rule="evenodd" fill="#c90d0c"/>
<path d="M183.1 56l.2 .2a4.1 4.1 0 0 0-.8 2.4h-.3a3.8 3.8 0 0 1 .9-2.6z" fill="none" stroke="#c90d0c" stroke-width=".21"/>
<path d="M182.2 58.6h.3a3.9 3.9 0 0 0 .8 2.4l-.2 .1-.5-.9z" fill-rule="evenodd" fill="#c90d0c"/>
<path d="M182.2 58.6h.3a3.9 3.9 0 0 0 .8 2.4l-.2 .1-.5-.9z" fill="none" stroke="#c90d0c" stroke-width=".21"/>
<path d="M180.6 60l.1 .8z" fill-rule="evenodd" fill="#c90d0c"/>
<path d="M180.6 60l.1 .8z" fill="none" stroke="#c90d0c" stroke-width=".21"/>
<path d="M180.2 60.4l.9 .1z" fill-rule="evenodd" fill="#c90d0c"/>
<path d="M178.8 58.6h2.6M183.9 58.6h2.5M180.2 60.4l.9 .1z" fill="none" stroke="#c90d0c" stroke-width=".21"/>
<g fill="none" stroke="#0dab76" stroke-width=".21">
<path d="M37.4 39.5h12.7M174.5 29.4h10.2M221 31.9v15.3M226.1 26.8v20.4M231.1 26.8v20.4M236.2 26.8v20.4M241.3 26.8v20.4M246.3 26.8v20.4M251.4 26.8v20.4M32.3 59.9h17.8M85.6 59.9h17.8M85.6 57.3h17.8"/>
<path d="M85.6 54.8h17.8M186.4 58.6h5.9v8.6h-6.1M228.6 52.2v15.3M233.7 52.2v15.3M238.7 52.2v15.3M243.8 52.2v15.3M248.9 52.2v15.3M254 52.2v15.3M29.8 75.1h20.3M32.3 67.5h17.8M32.3 64.9h17.8M32.3 62.4h17.8"/>
<path d="M85.6 67.5h17.8M85.6 64.9h17.8M85.6 62.4h17.8M85.6 70h17.8M192.3 62.4h7.6M29.8 85.3h20.3M29.8 82.7h20.3M255.7 97.9v2.6M268.4 85.3h7.7M62.8 100.5v7.6M133.9 138.6h10.1M192.3 136v5.1"/>
<path d="M24.7 174.1h10.1M75.5 181.7h7.6"/>
</g>
<circle cx="192.3" cy="62.4" r=".51" fill="#0dab76"/>
<g fill="none" stroke="#0dab76" stroke-width=".21">
<path d="M133.9 34.5h7.6M133.9 24.3h7.6M151.6 34.5h7.7M274.3 39.5h-17.8v7.7M133.9 108.1h16.2M138.9 108.1v17.8h35.6v10.1"/>
<circle cx="192.3" cy="62.4" r=".51"/>
</g>
<circle cx="138.9" cy="108.1" r=".51" fill="#0dab76"/>
<g fill="none" stroke="#0dab76" stroke-width=".21">
<path d="M174.5 26.8h10.2M45 57.3h5.1M45 54.8h5.1M45 52.2h5.1M178.8 58.6h-6.8v18.8h4.8M29.8 77.6h20.3M85.6 72.6h17.8M147.3 78.7h15.3M164.3 70h7.7M70.4 100.5v7.6M72.9 100.5v7.6M75.5 100.5v7.6"/>
<path d="M24.7 176.7h10.1M24.7 179.2h10.1M50.1 176.7h7.6M50.1 179.2h7.6M75.5 176.7h7.6M75.5 179.2h7.6M24.7 184.2h10.1M24.7 181.7h10.1M50.1 181.7h7.6"/>
<circle cx="138.9" cy="108.1" r=".51"/>
</g>
<circle cx="172" cy="70" r=".51" fill="#0dab76"/>
<g fill="none" stroke="#0dab76" stroke-width=".21">
<path d="M151.6 24.3h7.7M174.5 24.3h10.2M133.9 42.1h7.6M151.6 42.1h7.7M178.6 67.2h-6.6v2.8M230.4 85.3h12.6M39.9 118.2h10.2M167.6 108.1h34.8M184.7 108.1v30.5h-10.2"/>
<circle cx="172" cy="70" r=".51"/>
</g>
<circle cx="184.7" cy="108.1" r=".51" fill="#0dab76"/>
<circle cx="184.7" cy="108.1" r=".51" fill="none" stroke="#0dab76" stroke-width=".21"/>
<circle cx="192.3" cy="108.1" r=".51" fill="#0dab76"/>
<g fill="none" stroke="#0dab76" stroke-width=".21">
<path d="M37.4 49.7h12.7M186.9 77.4h7.9v2.8M22.1 118.2h10.2M159.3 119.3v1.5h-25.4v15.2h10.1M192.3 108.1v20.3M133.9 141.1h10.1"/>
<circle cx="192.3" cy="108.1" r=".51"/>
</g>
<g font-size="3.7" fill="#c90d0c">
<text x="28" y="14.8">1</text>
<text x="62.1" y="14.8">2</text>
<text x="96.3" y="14.8">3</text>
<text x="130.4" y="14.8">4</text>
<text x="164.5" y="14.8">5</text>
<text x="198.6" y="14.8">6</text>
<text x="232.7" y="14.8">7</text>
<text x="266.9" y="14.8">8</text>
<text x="8.8" y="34.6">A</text>
<text x="285.6" y="34.6">A</text>
<text x="8.8" y="70.4">B</text>
<text x="285.6" y="70.4">B</text>
<text x="8.8" y="106.2">C</text>
<text x="285.5" y="106.2">C</text>
<text x="8.8" y="142">D</text>
<text x="285.5" y="142">D</text>
<text x="8.8" y="177.8">E</text>
<text x="285.6" y="177.8">E</text>
<text x="28" y="197.6">1</text>
<text x="62.1" y="197.6">2</text>
<text x="96.3" y="197.6">3</text>
<text x="130.4" y="197.6">4</text>
<text x="164.5" y="197.6">5</text>
<text x="198.6" y="197.6">6</text>
<text x="232.7" y="197.6">7</text>
<text x="266.9" y="197.6">8</text>
</g>
<g font-size="2.9" fill="#808080">
<text x="144.3" y="104.6">2SA1213-Y(TE12L,F)</text>
<text x="150.5" y="114.5">Q2</text>
</g>
<g font-size="2.5" fill="#808080">
<text x="144" y="21.8">SJ1</text>
<text x="133.9" y="24.3">5VSG</text>
<text x="151.6" y="24.3">5VREG</text>
<text x="166.9" y="26.8">VCCIN</text>
<text x="166.9" y="24.3">5VREG</text>
<text x="169.4" y="29.4">3.3V</text>
<text x="226.1" y="26.8" transform="rotate(-90 226.1 26.8)">BUT6</text>
<text x="231.1" y="26.8" transform="rotate(-90 231.1 26.8)">CREDIT</text>
<text x="236.2" y="26.8" transform="rotate(-90 236.2 26.8)">BUT4</text>
<text x="241.3" y="26.8" transform="rotate(-90 241.3 26.8)">BUT2</text>
<text x="246.3" y="26.8" transform="rotate(-90 246.3 26.8)">RIGHT</text>
<text x="251.4" y="26.8" transform="rotate(-90 251.4 26.8)">DOWN</text>
<text x="54.1" y="33.7">ARDUINO-ATMEGA328P</text>
<text x="133.9" y="34.5">5VSG</text>
<text x="144" y="31.9">SJ2</text>
<text x="154.2" y="34.5">5VSG</text>
<text x="211.5" y="32.6">GND</text>
<text x="144" y="39.5">SJ3</text>
<text x="274.3" y="39.5">5VSG</text>
<text x="33.4" y="43.2" transform="rotate(-90 33.4 43.2)">GND</text>
<text x="133.9" y="42.1">5VREG</text>
<text x="151.6" y="42.1">5VREG</text>
<text x="37.4" y="49.7">LED</text>
<text x="39.9" y="52.2">MOSI</text>
<text x="261.6" y="52.7">DB15OUT</text>
<text x="27.2" y="59.9">BUT3</text>
<text x="39.9" y="57.3">SCK</text>
<text x="39.9" y="54.8">MISO</text>
<text x="103.4" y="59.9">BUT4</text>
<text x="103.4" y="57.3">CREDIT</text>
<text x="103.4" y="54.8">BUT5</text>
<text x="180.7" y="57.6" transform="rotate(-90 180.7 57.6)">C5</text>
<text x="184.2" y="57.7">4.7UF</text>
<text x="232.3" y="57.8">0</text>
<text x="27.2" y="64.9">LEFT</text>
<text x="27.2" y="62.4">BUT1</text>
<text x="103.4" y="64.9">RIGHT</text>
<text x="103.4" y="62.4">BUT2</text>
<text x="180.4" y="65.1">C1</text>
<text x="194.8" y="62.4">GND</text>
<text x="29.8" y="67.5">UP</text>
<text x="103.4" y="67.5">DOWN</text>
<text x="103.4" y="70">GND</text>
<text x="161.8" y="70">VBUS</text>
<text x="179.1" y="71.4">0.1uf</text>
<text x="254" y="70" transform="rotate(-90 254 70)">UP</text>
<text x="22.1" y="77.6">VCCIN</text>
<text x="24.7" y="75.1">GND</text>
<text x="103.4" y="72.6">RESET</text>
<text x="146.8" y="75.4">JP2</text>
<text x="180.1" y="76.1">33Ω</text>
<text x="189.7" y="77.6">5VREG</text>
<text x="228.6" y="72.6" transform="rotate(-90 228.6 72.6)">BUT5</text>
<text x="233.7" y="72.6" transform="rotate(-90 233.7 72.6)">START</text>
<text x="238.8" y="72.6" transform="rotate(-90 238.8 72.6)">BUT3</text>
<text x="243.8" y="72.6" transform="rotate(-90 243.8 72.6)">BUT1</text>
<text x="248.9" y="72.6" transform="rotate(-90 248.9 72.6)">LEFT</text>
<text x="22.1" y="82.7">BUT6</text>
<text x="158.1" y="80.4">VBUS</text>
<text x="180.6" y="80.9">R1</text>
<text x="248.1" y="79.5">3.3V</text>
<text x="22.1" y="85.3">START</text>
<text x="227.8" y="85.3">5VREG</text>
<text x="276.1" y="85.3">3.3V</text>
<text x="258.5" y="96.4">REG1117</text>
<text x="253.8" y="106.2">GND</text>
<text x="62.8" y="113.2" transform="rotate(-90 62.8 113.2)">GND</text>
<text x="71.4" y="111.4" transform="rotate(-90 71.4 111.4)">RX</text>
<text x="73.7" y="111.1" transform="rotate(-90 73.7 111.1)">TX</text>
<text x="76.8" y="113.2" transform="rotate(-90 76.8 113.2)">DTR</text>
<text x="128.8" y="108.1">5VSG</text>
<text x="194.8" y="108.1">5VREG</text>
<text x="21.6" y="118.2">LED</text>
<text x="43.2" y="118">VBUS</text>
<text x="32.8" y="121.8">LED</text>
<text x="138.9" y="136">BASE</text>
<text x="127" y="142.1">5VREG</text>
<text x="128.5" y="139.3">GND</text>
<text x="152.7" y="149.2">S-816A50AMC</text>
<text x="158" y="147.1">IC1</text>
<text x="189.5" y="145.7">GND</text>
<text x="113.5" y="173.5">PEM2</text>
<text x="128.8" y="173.5">PEM3</text>
<text x="17.2" y="178.4">VCCIN</text>
<text x="19.3" y="175.4">GND</text>
<text x="50.1" y="179.2">SCK</text>
<text x="50.1" y="176.7">MISO</text>
<text x="78" y="176.7">VCCIN</text>
<text x="78" y="179.2">MOSI</text>
<text x="92" y="176">JP3</text>
<text x="113.5" y="176">KF2-M2</text>
<text x="128.8" y="176">KF2-M2</text>
<text x="21.2" y="181">RX</text>
<text x="21.5" y="183.5">TX</text>
<text x="50.1" y="181.7">RESET</text>
<text x="78" y="181.7">GND</text>
<text x="92" y="184.2">0</text>
<text x="113.5" y="183.6">KF2-M2</text>
<text x="113.5" y="181.1">PEM1</text>
<text x="128.8" y="183.6">KF2-M2</text>
<text x="128.8" y="181.1">PEM4</text>
<text x="19.5" y="186">DTR</text>
</g>
<g font-size="2.1" fill="#808080">
<text x="142.5" y="24">1</text>
<text x="149.5" y="24">2</text>
<text x="185.7" y="24">1</text>
<text x="185.7" y="26.5">2</text>
<text x="185.7" y="29">3</text>
<text x="142.5" y="34.1">1</text>
<text x="149.5" y="34.1">2</text>
<text x="48.8" y="41.7">J3.2</text>
<text x="48.8" y="39.2">J3.1</text>
<text x="57.5" y="40.3">GND.3</text>
<text x="142.5" y="41.7">1</text>
<text x="149.5" y="41.7">2</text>
<text x="48.8" y="44.3">J3.3</text>
<text x="57.5" y="45.4">A7</text>
<text x="57.5" y="42.8">A6</text>
<text x="47.6" y="49.4">J6.12</text>
<text x="47.8" y="51.9">J6.11</text>
<text x="57.5" y="53">D11</text>
<text x="57.5" y="50.5">D10</text>
<text x="75.5" y="53">D8</text>
<text x="75.5" y="50.5">D9</text>
<text x="82.9" y="51.9">J7.2</text>
<text x="82.9" y="49.4">J7.1</text>
<text x="47.6" y="54.4">J6.10</text>
<text x="48.8" y="59.5">J6.8</text>
<text x="48.8" y="57">J6.9</text>
<text x="57.5" y="58.1">D13</text>
<text x="57.5" y="55.5">D12</text>
<text x="75.5" y="58.1">D6</text>
<text x="75.5" y="55.5">D7</text>
<text x="82.9" y="59.5">J7.5</text>
<text x="82.9" y="57">J7.4</text>
<text x="82.9" y="54.4">J7.3</text>
<text x="48.8" y="64.6">J6.6</text>
<text x="48.8" y="62">J6.7</text>
<text x="57.5" y="65.7">A2</text>
<text x="57.5" y="63.2">A1</text>
<text x="57.5" y="60.6">A0</text>
<text x="75.5" y="65.7">D3</text>
<text x="75.5" y="63.2">D4</text>
<text x="75.5" y="60.6">D5</text>
<text x="82.9" y="64.6">J7.7</text>
<text x="82.9" y="62">J7.6</text>
<text x="48.8" y="69.6">J6.4</text>
<text x="48.8" y="67.1">J6.5</text>
<text x="57.5" y="70.8">VCC</text>
<text x="57.5" y="68.2">A3</text>
<text x="71.8" y="70.8">GND.1</text>
<text x="75.5" y="68.2">D2</text>
<text x="82.9" y="69.6">J7.9</text>
<text x="82.9" y="67.1">J7.8</text>
<text x="48.8" y="77.3">J6.1</text>
<text x="48.8" y="74.7">J6.2</text>
<text x="48.8" y="72.2">J6.3</text>
<text x="57.5" y="75.9">GND.2</text>
<text x="57.5" y="73.3">RST.2</text>
<text x="72" y="75.9">D0/RX</text>
<text x="72.5" y="73.3">RST.1</text>
<text x="82.9" y="77.3">J7.12</text>
<text x="82.9" y="74.7">J7.11</text>
<text x="82.9" y="72.2">J7.10</text>
<text x="48.8" y="82.3">J2.1</text>
<text x="57.5" y="78.4">RAW</text>
<text x="57.5" y="83.5">A4</text>
<text x="72.2" y="78.4">D1/TX</text>
<text x="147.1" y="78.3">1</text>
<text x="48.8" y="84.9">J2.2</text>
<text x="57.5" y="86">A5</text>
<text x="244.6" y="84.9">3</text>
<text x="250.5" y="86">VIN VOUT</text>
<text x="265.7" y="84.9">2</text>
<text x="63.5" y="93" transform="rotate(-90 63.5 93)">P_GND</text>
<text x="66.1" y="93" transform="rotate(-90 66.1 93)">P_CTS</text>
<text x="68.6" y="93" transform="rotate(-90 68.6 93)">P_VCC</text>
<text x="71.2" y="93" transform="rotate(-90 71.2 93)">P_RXD</text>
<text x="73.7" y="93" transform="rotate(-90 73.7 93)">P_TXD</text>
<text x="76.2" y="93" transform="rotate(-90 76.2 93)">P_DTR</text>
<text x="256.5" y="90.5" transform="rotate(-90 256.5 90.5)">GND</text>
<text x="62.4" y="101.8" transform="rotate(-90 62.4 101.8)">J1.1</text>
<text x="64.9" y="101.8" transform="rotate(-90 64.9 101.8)">J1.2</text>
<text x="67.5" y="101.8" transform="rotate(-90 67.5 101.8)">J1.3</text>
<text x="70" y="101.8" transform="rotate(-90 70 101.8)">J1.4</text>
<text x="72.6" y="101.8" transform="rotate(-90 72.6 101.8)">J1.5</text>
<text x="75.1" y="101.8" transform="rotate(-90 75.1 101.8)">J1.6</text>
<text x="255.4" y="96.4" transform="rotate(-90 255.4 96.4)">1</text>
<text x="150.5" y="107.7">2</text>
<text x="166.1" y="107.7">3</text>
<text x="138.5" y="108.8">EMITTER</text>
<text x="170" y="108.8">COLLECTOR</text>
<text x="158.9" y="118.9" transform="rotate(-90 158.9 118.9)">1</text>
<text x="160" y="127.2" transform="rotate(-90 160 127.2)">BASE</text>
<text x="145.6" y="135.7">1</text>
<text x="151.4" y="136.8">EXT</text>
<text x="163.6" y="136.8">VIN</text>
<text x="171.7" y="135.7">4</text>
<text x="145.6" y="138.2">2</text>
<text x="145.6" y="140.8">3</text>
<text x="151.4" y="139.3">VSS</text>
<text x="151.4" y="141.9">ON/OFF</text>
<text x="161.2" y="139.3">VOUT</text>
<text x="171.7" y="138.2">5</text>
<text x="36.4" y="173.7">1</text>
<text x="36.4" y="176.3">2</text>
<text x="36.4" y="178.8">3</text>
<text x="61.8" y="176.3">1</text>
<text x="61.8" y="178.8">3</text>
<text x="70.2" y="176.3">2</text>
<text x="70.2" y="178.8">4</text>
<text x="94.8" y="178.8">1</text>
<text x="36.4" y="181.4">4</text>
<text x="36.4" y="183.9">5</text>
<text x="61.8" y="181.4">5</text>
<text x="70.2" y="181.4">6</text>
</g>
<g font-size="1.8" fill="#c90d0c">
<text x="219.3" y="46.1">1</text>
<text x="224.3" y="46.1">2</text>
<text x="229.5" y="46.1">3</text>
<text x="234.7" y="46.1">4</text>
<text x="239.6" y="46.1">5</text>
<text x="244.7" y="46.1">6</text>
<text x="249.8" y="46.1">7</text>
<text x="255" y="46.1">8</text>
<text x="222.6" y="50.7">9</text>
<text x="227.2" y="50.7">10</text>
<text x="232.3" y="50.7">11</text>
<text x="237.2" y="50.7">12</text>
<text x="242.3" y="50.7">13</text>
<text x="247.4" y="50.7">14</text>
<text x="252.4" y="50.7">15</text>
</g>
</svg>
